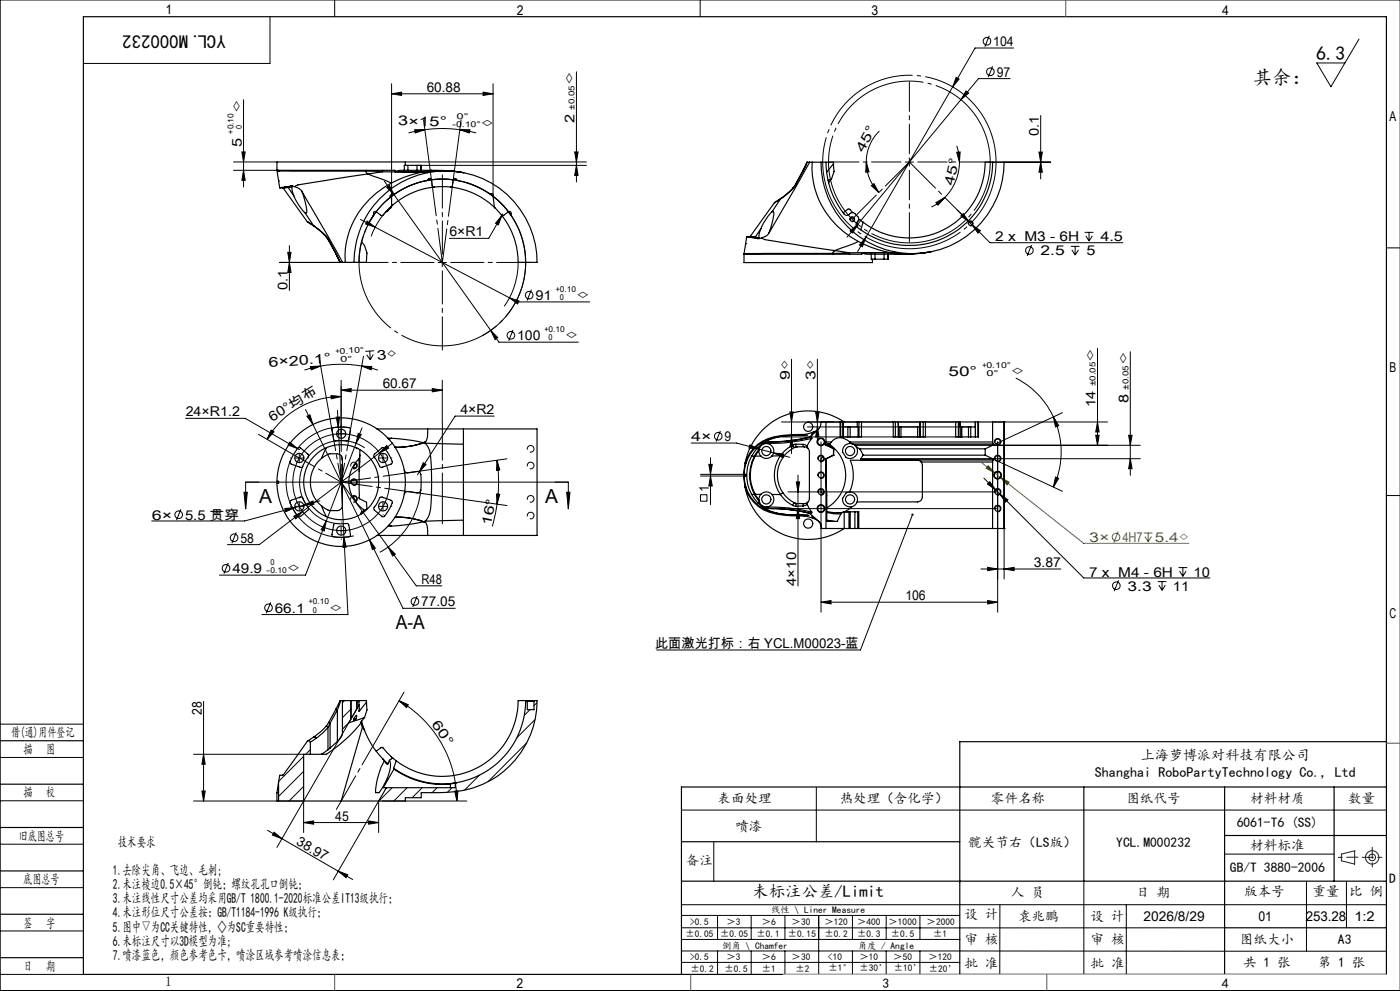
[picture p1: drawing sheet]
<svg xmlns="http://www.w3.org/2000/svg" width="420mm" height="297mm" viewBox="0 0 420 297" stroke-linecap="round" stroke-linejoin="round" font-family="sans-serif">
<g fill="none" stroke="#000" stroke-width=".3">
<path d="M100.4 0v5M210 0v5M420 0h-419.9v297h419.9M81 5v14h-56M296.8 10.7l-1.3 3.3M297.8 19.9l-1.3 3.2M304.1 14.4h-11.6l-6.7 11.7M407.7 11.7l-8.4 14.3-4.3-7.1h8.5M73.1 29.9v26.2M117.5 28.1l3-.5v1zM117.5 25.1v34.2M117.5 28.1h30.4"/>
<path d="M124.4 38.9h3.1l-2.9 1zM127.1 35.9l2.4 18.6M127.5 38.9l4.7-.4 5.7 .4M127.5 38.9l-4.9 .9M137.9 38.9h3.1l-.2 1zM137.9 38.9l4.9 .9M138.3 35.9l-2.4 18.8M144.9 27.6l3 .5-3 .5zM147.9 25.1v33.7M172.9 21.5v33M263.8 39.3a12.9 12.9 0 0 0-3.9 9.3M285.8 26.1l-28.5 49.3"/>
<path d="M286.8 23.2l.9 .5-1.9 2.4zM288.3 29.9l-31 37.3M289.8 27.3l.8 .6-2.3 2zM303.1 23.6h-9.6l-5.2 6.3M312.2 34.6v19M70.1 48.5h13M70.1 51h13M72.6 45.5h1l-.5 3zM73.1 51l.5 3h-1zM115.3 54.3l31.9 44.7M116 56.2l.8-.6 1.4 2.7zM121.6 48.5h54.3"/>
<path d="M125.1 49.6h50.8M172.4 45.5h1l-.5 3zM172.9 49.6l.5 3h-1zM259.9 48.6l.8 2.9-1 .1zM259.9 48.6a13 13 0 0 0 3.8 9.1M261.4 55.7l.8-.7 1.5 2.7zM271.5 48.6h2.5M272.8 47.3v2.5M283.4 59.2l-1.6 1.4-2.4 1.5M287 45.6l1-.1-.2 3.1zM287 43.7l.6 2.1 .2 2.8M287.8 48.6a15.3 15.3 0 0 1-4.4 10.6"/>
<path d="M296.8 48.6h18.4M311.7 45.6h1l-.5 3zM312.2 48.6l.5 3h-1zM83.8 78.7h22.6M83.8 78.6h18.2M86.3 75.6h1l-.5 3zM86.8 78.7l.5 3h-1zM86.8 73.6v13.5M108.1 65.8l44.7 23.4M110.1 66.2l2.4 1.9-2.8-1zM115.9 60.2a25 25 0 0 1 37.6 4.6M117.8 61.5a22 22 0 0 0-6.5 9.3"/>
<path d="M131.4 78.7h2.5M132.7 77.4v2.5M150.6 64.6l-1.1 2.8-.8-.5zM150.6 64.6l-4 6.8h-11.8M150.8 64.1l-.2 .5M155.4 78.6a22.7 22.7 0 0 1-4.1 13.2M157.7 78.6a25.1 25.1 0 0 1-13 22M254.9 65.9a.75 .75 0 0 1 .7-.9 .75 .75 0 0 1 .8 .8 .75 .75 0 0 1-1 .6M255 69.2l2.3-2-1.5 2.6zM257.3 67.2l-3.2 3.9M259.8 71.1l-1.1 2.8-.9-.5zM280.8 60.7l2.6-1.5-2 2.3z"/>
<path d="M287.2 63l9.8 9.7h39.9M288.3 64.7l.7-.7 1.7 2.5zM290.4 67.1a.75 .75 0 0 1 .7-.9 .75 .75 0 0 1 .8 .8 .75 .75 0 0 1-.9 .7M291.6 67.4l2.5 1.7-.7 .8zM309.5 73.4l-1.3 3.3M321.2 73.8h2.6M321.6 74.9l.9 1.5M322.5 73.8v2.6M323.5 74.9l-1 1.5M325.4 69.6h2.6M325.8 70.7l.9 1.5M326.7 69.6v2.6"/>
<path d="M327.7 70.7l-1 1.5M415.9 74.3h4.1M147.2 99l2.1 2.2-.8 .6zM147.2 99l2.5 3.5h23.8M152.8 89.2l2.9 1-.4 .9zM152.8 89.2l2.4 1.3h21.7M153.9 98.9l-1.3 3.2M159.4 86.8l-1.3 3.3M93.1 109.9l3.1-.2-2.8 1.1zM95.7 106.7l4 22.7M96.2 109.7l5.3-.5 3.5 .1 3.5 .4M96.2 109.7l-4.9 1.2"/>
<path d="M99.3 118.5l3 .3-2.9 .7zM102.3 113.9v17.4M102.3 116.9h30.4M102.3 116.9l3-.5v1zM102.3 118.8a25.5 25.5 0 0 0-22.2 12.9M108.5 109.7l3 .2-.2 .9zM108.5 109.7l4.8 1.2M109 106.7l-4 22.7M110 106.3l1.1 1.5M110.9 105.2l.2 2.6M112 106.2l-.9 1.6M112.2 105.1l-2.6 .2"/>
<path d="M129.7 116.4l3 .5-3 .5zM132.7 113.9v12.6M237.5 107.7v28.3M245.2 107.7v25.3M304.7 113.3a24.7 24.7 0 0 1 11.3 11.7M329.2 104.4v29.1M339.1 105.4v37M55.7 125.4h17.9l15.7 9M77.5 130.2l12.3 7.1M81.4 128.9l.8 .5-2.1 2.3zM86.9 132.5l2.4 1.9-2.9-1zM87 138.3a16.5 16.5 0 0 0 19.2 22.3"/>
<path d="M88.5 137.3h2.6M89.3 134.4l.5 .3M89.8 136v2.5M90.8 139.7a12.4 12.4 0 0 0 9.9 17.2M91.7 122.7l2.2 4.5M92.1 124.7l.9-.4 .9 2.9zM93.9 127.2l27 55.1h15.7M100.9 125h.9l-.3 3zM101.1 130h2.5M101.2 123l3.2 61.2h-25.8M104.5 128.1a16.4 16.4 0 0 0-15.2 6.3M105.2 139.8a.99 .99 0 0 1 .9-1.3 .99 .99 0 0 1 1.1 1.1 .99 .99 0 0 1-1.3 .9"/>
<path d="M106.8 132.9l-8.9 23.3M107.5 129.9l.9 .3-1.6 2.7zM108.6 128.2l-1.8 4.7M109.4 134.2a12.4 12.4 0 0 0-16.9 2.7M113.7 137.3h2.5M114.9 136v2.5M116 133.5l.6 .8-2.7 1.4zM117.9 132.7l-27.1 20.6M127 138.7l.8 .5-2 2.3zM148.3 124.7h-11.8l-10.7 16.8M149.1 137.9l.8 3-1 .1zM149.1 137.9l.5 6.1-.5 7.1"/>
<path d="M152.1 137.5l-28.3 4M158.2 139.8a1 1 0 0 1 .9-1.3 1 1 0 0 1 1.1 1.1 1 1 0 0 1-1.3 .9M158.2 134.8a1 1 0 0 1 .9-1.3 1 1 0 0 1 1.1 1.1 1 1 0 0 1-1.3 .9M207.4 132.8h13.6l6.7 1.8M212.7 139.2h1l-.6 3zM213.1 137.2v14M216.1 129.1l-1.3 3.3M225 133.3l2.7 1.3-3-.3zM227.7 134.6l9.2 2.5M232.1 135.7l3 .4-.3 .9zM234.5 130.9h54M237 123.5h.9l-.4 3z"/>
<path d="M237.5 130.9l.4 3h-.9zM242.2 127.9h49M244.7 123.5h1l-.5 3zM245.2 127.9l.5 3h-1zM245.3 137.7a1.01 1.01 0 0 1 .9-1.3 1.01 1.01 0 0 1 1.1 1.1 1.01 1.01 0 0 1-1.3 .9M246.3 132.4v51.1M288 126.5h-53.5M297.8 126.5h34.4M298.3 132.7a1 1 0 0 1 .9-1.3 1 1 0 0 1 1.1 1.1 1 1 0 0 1-1.3 .9M298.3 137.7a1.01 1.01 0 0 1 .9-1.3 1.01 1.01 0 0 1 1.1 1.1 1.01 1.01 0 0 1-1.3 .9M299.3 132.4v51.1M316 125l1.6 2.6-.9 .3z"/>
<path d="M316 125a24.9 24.9 0 0 1 0 21M318.7 123.7l-20.9 9.8h44.3M328.7 130.5h1l-.5 3zM329.2 126.5l.5 3h-1zM338.6 130.5h1l-.5 3zM339.1 137.5l.5 3h-1zM342.1 137.5h-44.3l20.9 9.7M54.3 152.6l-1.3 3.3M70.9 159.6l-1.3 3.2M73.2 147.5h1l-.5 5zM73.7 152.5v-8h96.8v8M85.4 152.4l3.1-.3-2.8 1.3z"/>
<path d="M88.1 154.7l2.7-1.4-2.1 2.2zM88.5 151.8h2.6M89.8 150.5v2.5M90.8 153.3l-13 9.9h-9.6M91.1 151.4l2.8-1.3 .3 1zM91.1 151.4l-17.7 4.7h-27.9M96 150.1l-4.9 1.3M97.9 156.2l-.6 2.9-1-.3zM97.9 156.2l-6.2 16.2h-25.9M101.1 159h2.5M102.3 157.8v2.5M102.3 144.5l22.6 31.1h7.7"/>
<path d="M105.2 149.8a1 1 0 0 1 .9-1.3 1 1 0 0 1 1.1 1.1 1 1 0 0 1-1.3 .9M105.2 144.8a1 1 0 0 1 .9-1.3 1 1 0 0 1 1.1 1.1 1 1 0 0 1-1.3 .9M113.7 151.8h2.5M114.9 150.5v2.5M124.7 147.6l27.4 3.9M125.8 141.5l-.6 .8M126.3 146.8a24 24 0 0 1-12.4 18.7M148.9 148.1l1 .1-.8 2.9zM149.1 151.1l-1.4 6.7M158.2 154.8a1 1 0 0 1 .9-1.3 1 1 0 0 1 1.1 1.1 1 1 0 0 1-1.3 .9M158.2 149.8a1.01 1.01 0 0 1 .9-1.3 1.01 1.01 0 0 1 1.1 1.1 1.01 1.01 0 0 1-1.3 .9M170 147.5h1l-.5 5z"/>
<path d="M210.1 148.3h2v1.9h-2zM210.1 142.7h13.1M210.1 142.2h13.1M213.1 142.7l.6 3h-1zM236.4 152.4h62.9M236.4 147.4h62.9M238.9 144.4h1l-.5 3zM239.4 152.4l.5 3h-1zM239.4 142.4v33.2M245.3 142.7a1.01 1.01 0 0 1 .9-1.3 1.01 1.01 0 0 1 1.1 1.1 1.01 1.01 0 0 1-1.3 .9M245.3 147.7a1 1 0 0 1 .9-1.3 1 1 0 0 1 1.1 1.1 1 1 0 0 1-1.3 .9M273.8 154.2l-15.7 40.6h-61.1"/>
<path d="M295.2 143.3l29.9 29.9h37.9M296.9 144.4l1.8 2.4-2.5-1.7zM298.3 147.7a1 1 0 0 1 .9-1.3 1 1 0 0 1 1.1 1.1 1 1 0 0 1-1.3 .9M298.3 152.7a1 1 0 0 1 .9-1.3 1 1 0 0 1 1.1 1.1 1 1 0 0 1-1.3 .9M299.9 148l2.5 1.8-.7 .7zM301.2 158.4v15.1M316.7 143l.9 .4-1.6 2.6zM415.9 148.5h4.1M68.5 168.7l-1.3 3.2M103.2 161l.7 3h-1zM110.8 161.8l1.8 2.5-.9 .4zM116.5 163.9l2.1 2.2-.8 .5z"/>
<path d="M125.1 178.6l-1.3 3.3M294.3 170.5h23.9M296.3 180l3 .5-3 .5zM296.3 170l3 .5-3 .5zM301.2 170.5l3-.5v1zM335.6 173.9l-1.3 3.3M347.3 174.3h2.6M347.7 175.4l.9 1.5M348.6 174.3v2.6M349.6 175.4l-1 1.5M353.6 170.1h2.6M353.9 171.2l1 1.5"/>
<path d="M354.9 170.1v2.6M355.8 171.2l-.9 1.5M81.2 180.5l-1.3 3.3M246.3 180.5l3-.5v1zM246.3 180.5h53M0 217h25M61.1 210.2v29.9M105.2 210v5h.2M107 212.5l-23.9 41.5M107.2 210v2.2M119.7 210l2.8 1.2-.5 .9zM119.7 210a34.8 34.8 0 0 1 17.4 30.1"/>
<path d="M121.2 207.4l-6.8 11.8M0 227h25M0 240h25M58.1 226.1h33M60.6 237.1h1l-.5 3zM61.1 226.1l.5 3h-1zM136.4 237.1l1-.1-.3 3.1zM244.9 236v16.3M0 253h25M58.1 240.1h33v9.4M80.3 248.8l25.5 14.8M82.2 249.4l2.4 2-2.9-1.1z"/>
<path d="M91.1 246.5l3-.5v1zM91.1 246.5h22.5M110.6 246l3 .5-3 .5zM113.6 249.5v-9.4l-13.6 23.6M114.6 240.1h25.5M204.4 242.8h211.5M214.1 252.4v11.8M367.4 256h32.8M0 266h25M0 279h25M101.5 261.1l2.8 1-.5 .9zM204.4 271.1h211.5"/>
<path d="M204.4 278.1h163M204.4 274.4h83.5M215.3 274.4v7.1M225.4 274.4v7.1M235.5 274.4v7.1M245.6 274.4v17.6M255.7 274.4v7.1M265.9 274.4v7.1M276 274.4v7.1M300 271.1l-.1 21M325.2 264.1v27.9M337.9 271.1v20.9"/>
<path d="M391.9 264.1v21M403.9 264.1v14M0 292h25M204.4 285l211.5 .1M204.4 288.4h83.5M204.5 281.5h83.5M215.3 285v7M225.4 285v7M235.5 285v7M255.7 285v7M265.9 285v7M276 285v7"/>
<path d="M287.9 292h128"/>
<circle cx="296.1" cy="12.4" r="1.15"/>
<circle cx="297.1" cy="21.5" r="1.13"/>
<circle cx="308.8" cy="75.1" r="1.14"/>
<circle cx="158.7" cy="88.4" r="1.14"/>
<circle cx="153.3" cy="100.5" r="1.15"/>
<circle cx="215.5" cy="130.7" r="1.13"/>
<circle cx="53.6" cy="154.3" r="1.15"/>
<circle cx="102.3" cy="144.5" r="14.5"/>
<circle cx="67.8" cy="170.3" r="1.13"/>
<circle cx="70.2" cy="161.2" r="1.14"/>
<circle cx="334.9" cy="175.5" r="1.14"/>
<circle cx="80.6" cy="182.2" r="1.15"/>
<circle cx="124.5" cy="180.3" r="1.14"/>
</g>
<g fill="none" stroke="#808000" stroke-width=".3">
<path d="M294.6 138.7l3.9 3.1M296.5 139.6l2 2.2-2.7-1.5zM298.5 141.8l1.6 1.2M300.1 143l2.7 1.5-.7 .8zM300.1 143l25 19.8h31.6M335.5 159.3l-1.3 3.3M343.1 159.7h2.7M344.5 159.7v2.6M343.5 160.8l1 1.5M345.4 160.8l-.9 1.5"/>
<circle cx="334.8" cy="161" r="1.14"/>
</g>
<path d="M156.6 71.3a25 25 0 0 0-41.9-10 25 25 0 0 0 11.5 41.5 25 25 0 0 0 30.8-30.1l-.4-1.4" fill="none" stroke="#000" stroke-width=".3" stroke-dasharray="30.5 1.3 1.3 1.3" stroke-dashoffset="5.3" stroke-linecap="butt"/>
<path d="M296 41.5a24.3 24.3 0 0 0-40.6-9.8 24.3 24.3 0 0 0 11.1 40.3 24.3 24.3 0 0 0 29.9-29.2l-.4-1.3" fill="none" stroke="#000" stroke-width=".3" stroke-dasharray="30.5 1.3 1.3 1.3" stroke-dashoffset="7.6" stroke-linecap="butt"/>
<path d="M297.7 40.9a26 26 0 0 0-43.6-10.4 26 26 0 0 0 11.9 43.2 26 26 0 0 0 32.1-31.4l-.4-1.4" fill="none" stroke="#000" stroke-width=".3" stroke-dasharray="30.5 1.3 1.3 1.3" stroke-dashoffset="2.1" stroke-linecap="butt"/>
<g fill="none" stroke="#191924" stroke-width=".3">
<path d="M402.4 256l4-1v4l-4-1z"/>
<circle cx="411.7" cy="257" r="1"/>
<circle cx="411.7" cy="257" r="2"/>
</g>
<path d="M130.2 78.7h-23.7M132.7 76.2v-23.8M135.2 78.7h23.8M132.7 81.2v23.7" fill="none" stroke="#000" stroke-width=".3" stroke-dasharray="30.5 1.3 1.3 1.3" stroke-dashoffset="20.5"/>
<path d="M100.9 242.6l13.5-23.5" fill="none" stroke="#000" stroke-width=".3" stroke-dasharray="30.5 1.3 1.3 1.3" stroke-dashoffset="18.9"/>
<path d="M132.7 157v-30.5" fill="none" stroke="#000" stroke-width=".3" stroke-dasharray="30.5 1.3 1.3 1.3" stroke-dashoffset="15.2"/>
<path d="M102.4 144.5l-2.7-15.1M102.4 144.5l2.6-15.1" fill="none" stroke="#000" stroke-width=".3" stroke-dasharray="30.5 1.3 1.3 1.3" stroke-dashoffset="24.7"/>
<path d="M89.8 137.2l12.6 7.3M102.4 130v14.5" fill="none" stroke="#000" stroke-width=".3" stroke-dasharray="30.5 1.3 1.3 1.3" stroke-dashoffset="25.1"/>
<path d="M270.3 48.5h-21.5M272.8 46v-21.5M272.8 51v21.5M275.3 48.5h21.5M102.4 144.5l21.4-3" fill="none" stroke="#000" stroke-width=".3" stroke-dasharray="30.5 1.3 1.3 1.3" stroke-dashoffset="21.6"/>
<path d="M102.4 144.5l22.3 3.1" fill="none" stroke="#000" stroke-width=".3" stroke-dasharray="30.5 1.3 1.3 1.3" stroke-dashoffset="21.1"/>
<path d="M132.7 78.7l-3.2-24.3" fill="none" stroke="#000" stroke-width=".3" stroke-dasharray="30.5 1.3 1.3 1.3" stroke-dashoffset="20.2"/>
<path d="M132.7 78.7l3.2-24M255.7 65.7l17.1-17.2" fill="none" stroke="#000" stroke-width=".3" stroke-dasharray="30.5 1.3 1.3 1.3" stroke-dashoffset="20.3"/>
<path d="M272.8 48.5l18.4 18.4" fill="none" stroke="#000" stroke-width=".3" stroke-dasharray="30.5 1.3 1.3 1.3" stroke-dashoffset="19.4"/>
<g fill="none" stroke="#000" stroke-width=".35">
<path d="M25 5h390.9v287h-390.9zM0 222h25M0 235h25M325.2 235.9v28.2M367.4 235.9v56.1M400.2 235.9v28.3M415.9 235.9h-211.5v56.1M415.9 222.3h-128v69.7M0 248h25M204.4 252.3h83.5M367.4 250.4h48.5M0 261h25"/>
<path d="M0 274h25M204.4 264.1h211.5M367.4 278.1h48.5M0 287h25"/>
</g>
<path d="M407.4 256.9l-5.9 .1M408.7 256.9h6M411.7 253.9v6" fill="none" stroke="#191924" stroke-width=".3" stroke-dasharray="6.3 1.3 1.3 1.3" stroke-dashoffset="3"/>
<path d="M235 292h180.9" fill="none" stroke="#c0c0c0" stroke-width=".3"/>
<path d="M319.7 0v5M415.9 222.7h4.1M100.4 292v5M207.2 292v5M314 292v5" fill="none" stroke="#00f" stroke-width=".3"/>
<path d="M406.4 255h.1" fill="none" stroke="#0ff" stroke-width=".3"/>
<g fill="none" stroke="#000" stroke-width=".3" stroke-dasharray="30.5 1.3 1.3 1.3">
<path d="M87.3 137.2h-.1M89.8 134.7v-.1M89.8 139.7v.2M92.3 137.2h.1M99.9 130h-.2M102.4 127.5v-.1M102.4 132.5v.1M104.9 130h.1M112.4 137.2h-.1M114.9 134.7v-.1M114.9 139.7v.2M117.4 137.2h.2"/>
<path d="M87.3 151.7h-.1M89.8 149.2v-.1M89.8 154.2v.2M92.3 151.7h.1M99.9 159h-.2M102.4 156.5v-.1M104.9 159h.1M112.4 151.7h-.1M114.9 149.2v-.1M114.9 154.2v.2M117.4 151.7h.2M102.4 161.5v.1"/>
</g>
<g fill="#000">
<path d="M137.9 38.9h3.1l-.2 1zM124.4 38.9h3.1l-2.9 1z"/>
<path d="M259.9 48.6l.8 2.9-1 .1zM261.4 55.7l.8-.7 1.5 2.7z"/>
<path d="M280.8 60.7l2.6-1.5-2 2.3zM287 45.6l1-.1-.2 3.1z"/>
<path d="M311.7 45.6h1l-.5 3zM312.2 48.6l.5 3h-1zM72.6 45.5h1l-.5 3zM73.1 51l.5 3h-1zM172.4 45.5h1l-.5 3zM172.9 49.6l.5 3h-1zM86.3 75.6h1l-.5 3zM86.8 78.7l.5 3h-1zM61.1 226.1l.5 3h-1zM60.6 237.1h1l-.5 3z"/>
<path d="M99.3 118.5l3 .3-2.9 .7zM81.4 128.9l.8 .5-2.1 2.3z"/>
<path d="M108.5 109.7l3 .2-.2 .9zM93.1 109.9l3.1-.2-2.8 1.1z"/>
<path d="M92.1 124.7l1.8 2.5-.9-2.9zM110.8 161.8l.9 2.9 .9-.4zM100.9 125l.6 3 .3-3zM103.2 161l-.3 3h1zM107.5 129.9l-.7 3 1.6-2.7zM97.9 156.2l-1.6 2.6 1 .3zM91.1 151.4l3.1-.3-.3-1zM85.4 152.4l.3 1 2.8-1.3zM86.9 132.5l-.5 .9 2.9 1zM127 138.7l-1.2 2.8 2-2.3zM116.5 163.9l1.3 2.7 .8-.5zM289 64l-.7 .7 2.4 1.8zM291.6 67.4l1.8 2.5 .7-.8zM110.1 66.2l-.4 .9 2.8 1zM152.8 89.2l2.5 1.9 .4-.9zM116 56.2l2.2 2.1-1.4-2.7zM147.2 99l1.3 2.8 .8-.6zM150.6 64.6l-1.9 2.3 .8 .5zM117.5 28.1l3-.5v1zM144.9 27.6l3 .5-3 .5zM296.9 144.4l-.7 .7 2.5 1.7zM299.9 148l1.8 2.5 .7-.7zM316.7 143l.9 .4-1.6 2.6zM316 125l1.6 2.6-.9 .3zM232.1 135.7l2.7 1.3 .3-.9zM225 133.3l-.3 1 3 .3zM91.1 246.5l3-.5v1zM110.6 246l3 .5-3 .5z"/>
<path d="M116 133.5l-2.1 2.2 2.7-1.4zM88.1 154.7l.6 .8 2.1-2.2zM102.3 116.9l3-.5v1zM129.7 116.4l3 .5-3 .5zM255 69.2l.8 .6 1.5-2.6zM289.8 27.3l-1.5 2.6 2.3-2zM259.8 71.1l-2 2.3 .9 .5zM286.8 23.2l-1 2.9 1.9-2.4z"/>
<path d="M338.6 130.5h1l-.5 3zM339.1 137.5l.5 3h-1zM329.2 126.5l.5 3h-1zM328.7 130.5h1l-.5 3zM244.7 123.5h1l-.5 3zM245.2 127.9l.5 3h-1z"/>
<path d="M148.9 148.1l1 .1-.8 2.9zM149.1 137.9l.8 3-1 .1z"/>
<path d="M170 147.5h1l-.5 5zM73.2 147.5h1l-.5 5z"/>
<path d="M239.4 152.4l.5 3h-1zM238.9 144.4h1l-.5 3zM237.5 130.9l.4 3h-.9zM237 123.5h.9l-.4 3zM213.1 142.7l.6 3h-1zM212.7 139.2h1l-.6 3z"/>
<path d="M296.3 170l3 .5-3 .5zM301.2 170.5l3-.5v1z"/>
<path d="M246.3 180.5l3-.5v1zM296.3 180l3 .5-3 .5z"/>
<path d="M136.4 237.1l1-.1-.3 3.1zM119.7 210l2.8 1.2-.5 .9z"/>
<path d="M101.5 261.1l2.8 1-.5 .9zM82.2 249.4l2.4 2-2.9-1.1z"/>
</g>
<path d="M296.5 139.6l-.7 .7 2.7 1.5zM300.1 143l2 2.3 .7-.8z" fill="#808000"/>
<g fill="#000">
<path d="M273.5 153.9h.4l-.1 .3 .1-.3a.34 .34 0 0 1 .1 .5 .34 .34 0 0 1-.5 .1 .34 .34 0 0 1 0-.6z"/>
<path d="M138.9 51.7a.17 .17 0 0 1 .3 0 .17 .17 0 0 1-.3 0zM83.4 54.2a.17 .17 0 0 1 .3 0 .17 .17 0 0 1-.3 0z"/>
<path d="M278.9 75.5a.2 .2 0 0 1 .4 0 .2 .2 0 0 1-.4 0zM223.5 73a.2 .2 0 0 1 .4 0 .2 .2 0 0 1-.4 0z"/>
</g>
<g fill="none" stroke="#000" stroke-width=".35">
<path d="M83.1 51h.3M83.1 51.1l.6 .2M83.1 51.1l.8 5.2M83.4 51h35l.1 .5M83.4 51l.3 .3M83.7 51.3h26M83.9 56.3h.9M84.9 56.3l7.3 10.2M85.4 56.1l-1.5 .2M85.4 56.1h.8M86.2 56.1h.1M86.2 56.1l.2 .1"/>
<path d="M86.2 56.1l-1.4 .2M86.3 56.1l.2 .1M86.4 56.2l-1.7 .1M86.5 56.2l1.6 2.5M86.5 56.2h-.1M87.2 55.8l1.2 .1M87.2 55.8l-1.8 .3M87.2 55.8h.5M87.6 56l.5 2.7M87.6 56v-.2l-1.3 .3M87.6 56l-1.1 .2M88.1 58.7l1.8 3.1 1.6 1.9"/>
<path d="M88.4 55.9l1.3 .6 .8 .7 12.3 21.4M90.6 57.4l1.2 4.2a2.5 2.5 0 0 1 .1 2.2l-.4-.1M109.7 51v.3M109.7 51.3l.7 .8M109.7 51.3l5.1 .2M110.4 52.1l-21 3.3-1 .5M110.4 52.1l7 2.8M114.8 51.5l-4.4 .6M114.8 51.5h12.2M114.8 51v.5M117.1 59.2l-2.3 2-1.9 2.3M117.1 59.2l.4 .1v2.4l-2.6 2.7-.5 .2-1.5-1.1"/>
<path d="M117.4 54.9a25 25 0 0 0-13.8 23.7M118.4 58.2l-.6 .2a.54 .54 0 0 0-.7 .1 .54 .54 0 0 0 0 .7M118.4 58.2l-1.3 1M118.5 51.5h9M121.3 51l-1.8 .1-1 .4M121.3 51h1.1M121.6 49.6v-1.1h-38.5v2.6M122.4 51h2.7M122.4 49.6h-1.1v1.4M122.4 49.6v1.4M122.4 49.6h2.7M125.1 51h1.2"/>
<path d="M125.1 49.6h1.2M125.1 49.6v1.4M126.3 51h.1M126.3 49.6l.1 1.4h2.9M126.3 49.6v1.4M127 51.5l-5.7 1.6-3.9 1.8M127.5 51.4l1.7-.4 3.5 .1 6.3 .6M127.5 51.5h-.5M127.5 51.4v.1M127.5 51.4l.8 .3M127.5 51.4a41.7 41.7 0 0 1 11.5 .3M127.8 54.1a24.6 24.6 0 0 0-9.4 4.1"/>
<path d="M128.3 51.7a27.3 27.3 0 0 0-22.1 26.9M128.3 51.7a27 27 0 0 1 10.7 0M129.4 53.9l2.5-.2 4.1 .2M129.4 53.9a.63 .63 0 0 0-.6-.4 .63 .63 0 0 0-.6 .5l-.4 .1M129.4 53.9l.3 1.8 .5 .4M129.4 53.9l-1.6 .2M130.2 56.1h5M130.2 56.1a22.8 22.8 0 0 0-12.4 5.4l-.3-.3a2.46 2.46 0 0 1-1.3 2.1l-.5 .2M135.2 56.1a22.7 22.7 0 0 1 13.2 6.2M136 53.9a.63 .63 0 0 1 .6-.4 .63 .63 0 0 1 .6 .5l.3 .1M136 53.9l-.3 1.8-.5 .4M136 53.9l1.5 .2"/>
<path d="M137.5 54.1a25.8 25.8 0 0 1 9.1 3.8M139 51.7a27.4 27.4 0 0 1 22.1 26.9h-3.4M146.6 57.9l.6 .2a.57 .57 0 0 1 .6 .1 .57 .57 0 0 1 .1 .6M146.6 57.9l1.3 .9M147.9 58.8l3.1 2.8 1.5 1.9M147.9 58.8l.5 3.5M234.1 59.7l-2.5 3.8M234.1 59.7l-1.8 1.1M234.2 59.5l-1.9 1.3-7.3 10.1M234.2 59.5l-.1 .2M234.2 59.5h.1M237.9 56.3l-3.7 3.2"/>
<path d="M237.9 56.5l-3.8 3.2M237.9 56.3v.2M238.7 55.1l-.8 1.2M238.7 55.1l.1 .1M238.8 55.2l-.9 1.3M240.9 51.1l-2.2 4M240.9 51.1v.1M240.9 51.2l-2.1 4M242.1 48.6l-1.2 2.5M242.9 48.6l-12.3 21.4-.8 .7-1.3 .6M242.9 48.6h-.8l-1.2 2.6M242.9 48.6h.8"/>
<path d="M243.7 48.6a24.9 24.9 0 0 0 13.8 23.8M243.7 48.6h2.6M246.3 48.6a27.3 27.3 0 0 0 22.1 26.9M246.3 48.6h3.7v.5M247.8 48.6a23.9 23.9 0 0 0 5.8 15.8 1.34 1.34 0 0 0 1.6-.6 2.22 2.22 0 0 1 2.3 1.4 1.62 1.62 0 0 1-.6 1.8v.6a18.4 18.4 0 0 0 8.5 4.9 25 25 0 0 0 32.4-23.9M249.4 53.7l-1 .3M249.4 53.7l-.8 1.1M250 49.1l.2 2.3-.8 2.3M250 49.1l-2 2.5M91.5 63.7l2.5 3.9M92.3 66.6l1.8 1.2M92.3 66.6l1.7 1"/>
<path d="M92.3 66.6h.1M94 67.6l3.8 3.2M94 67.6l.2 .2M94.2 67.8l2.3 1.8 1.3 1.3M97.8 70.8l.8 1.3M97.8 70.8l.9 1.3M98.6 72.1l2.2 4M98.7 72.1l2.1 4M98.7 72.1h-.1M100.8 76.1l1.2 2.5M100.8 76.1l1.3 2.5h.7M100.8 76.1h.1"/>
<path d="M102.8 78.6h.8M103.6 78.6h2.6M108.5 72.5a4.5 4.5 0 0 1 1.5 4.4l-.1 1.7h-3.7M111.9 64.8a24.8 24.8 0 0 0-4.2 13.8M112.2 64.4l-1.1 1.7M112.9 63.5a.77 .77 0 0 0-.8 .2 .77 .77 0 0 0-.1 .9l-.1 .2M112.9 63.5l-1 1.3M148.4 62.3l2 2.1M150.4 64.4a22.5 22.5 0 0 1 5 14.2h2.3M152.5 63.5a.77 .77 0 0 1 .8 .2 .77 .77 0 0 1 .1 .9l.1 .2M152.5 63.5l-1.4 1.1-.7-.2M152.5 63.5l1 1.3"/>
<path d="M153.5 64.8a24.8 24.8 0 0 1 4.2 13.8M223.2 76.2v2.5h38.5v-1M223.2 76.2h.3M223.8 76l-.3 .2M223.8 76l-.6 .2M224 70.9l-.8 5.3M224 70.9l1.5 .3M224 70.9l2.3 .3M224.9 70.9l1.6 .2M225.5 71.2l1.8 .3M225.5 71.2h.9M226.4 71.2l1.3 .2-.1-.2"/>
<path d="M226.5 71.1l-.2 .1M226.5 71.1h.1M226.6 71.1l1 .1M226.6 71.1l-.2 .1M227.3 71.5h.5M228.2 68.6l-.6 2.6M228.2 68.6l-1.6 2.5M228.5 71.3l1 .5 21 3.3M228.5 71.3l-1.2 .2M231.6 63.5l.5-.1a13.2 13.2 0 0 1-1.4 6.4M231.6 63.5a14.1 14.1 0 0 0-3.4 5.1M232.5 60.6l-.1 .1"/>
<path d="M249.8 75.9l-26 .1M249.8 75.9l.1 .3M250.5 75.1l4.3 .7M250.5 75.1l-.7 .8M254.8 75.8l.1 .4M254.8 75.8l-5 .1M255.8 63.7l-.8-1-.5-.1-1.6 1.2M257 66.7l.2 1.5M257.5 72.4l3.9 1.8 5.7 1.5M257.5 72.4l-7 2.7M257.5 66.1l.4-.3 1 .8M257.6 66h.1"/>
<path d="M258.7 75.8l-.1 .4h-35.1M258.7 75.8l.8 .3 1.9 .1M258.9 66.6a22.8 22.8 0 0 0 23.9 2.4 22.8 22.8 0 0 0 12.8-20.4h5.6a27.4 27.4 0 0 1-22.1 26.9M258.9 66.6l-.7 2.3M261.4 76.2h1.1M261.4 76.2v1.5h1.1M262.5 76.2h2.7M262.5 76.2v1.5M262.5 77.7h2.7M265.2 76.2h1.1M265.2 77.7h1.1M265.2 76.2v1.5"/>
<path d="M266.3 76.2h.2M266.3 76.2v1.5M266.5 76.2l-.2 1.5M266.5 76.2h3M267.1 75.7h.5M267.1 75.7l-12.3 .1M267.6 75.7v.1M267.6 75.7l-8.9 .1M267.6 75.8l1.9 .4M268.4 75.5a27.1 27.1 0 0 0 10.7 0M268.4 75.5l-.8 .3M269.5 76.2h.1"/>
<path d="M279.1 75.5a47.9 47.9 0 0 1-9.5 .7M279.1 75.5a41.7 41.7 0 0 1-11.5 .3M88.8 130.9a19.3 19.3 0 0 1 30.2 4 19.3 19.3 0 0 1-11.5 28.2 19.3 19.3 0 0 1-24.4-18.3h.5v-.6h-.5a19.2 19.2 0 0 1 5.7-13.3zM89.4 134.3l.7-.1 2.4 2.1a1.14 1.14 0 0 1-.5 1.3l-.8 1.4a1.04 1.04 0 0 1-1 1.1l-2.8-1-.4-.6 .8-1.8zM96.4 137.4l1-.7a4.5 4.5 0 0 1 5-.1l.3 .9v14a1.56 1.56 0 0 1-1.5 1.5 4.9 4.9 0 0 1-4.8-1.4M96.4 137.4a9.3 9.3 0 0 0 0 14.2M97.9 134.2l-1.5 3.2M99.7 128.4a9.3 9.3 0 0 1 5.3 0l.1 .4-.6 3.2-.4 .1h-2.6a1.04 1.04 0 0 1-1.4-.3l-.5-3.1zM106.2 139.5l.6-.5a.81 .81 0 0 1 .1 .9 .81 .81 0 0 1-.8 .4zM106.8 134.2l.6 .2M107.7 137.5a9.8 9.8 0 0 0 1.7 15.5M107.7 137.5l.1 3.7"/>
<path d="M108 136.4l-.3 1.1M108 136.4l-.2 4.8M108 134.8v1.6M112.4 136.1l2.2-1.9 .4-.1a9 9 0 0 1 2.7 4.7l-.4 .3-2.9 1a1.07 1.07 0 0 1-.9-1.1l-.5-1.1a1.7 1.7 0 0 1-.9-1.5zM113.1 128.5h15.2M116.3 131.3h1.1M117.4 131.3l6.1 .7 3.5 .7M117.4 131.3l-.7 .4M127 132.7a21.2 21.2 0 0 1-8.6 1.3M127.5 132.5l-1.3 .5a26 26 0 0 1-7.7 1.1M127.5 132.5l-.5 .2M127.5 132.5v.3"/>
<path d="M127.5 132.8a6.9 6.9 0 0 1 1.8 5.3 75.5 75.5 0 0 1-.4 15.6l-.6 1.5-.8 1M127.5 132.8l11.5 .3M128.3 128.5a6.9 6.9 0 0 1-.8 4.3M128.3 128.5h10.7M139 128.5h22.1v32h-22.1M139 128.5v32M223.5 138.8l.3 .1M223.5 138.8l-.3 3.4M223.8 138.9l-.6 3.3M225.5 136.7a11.9 11.9 0 0 0 0 11.5M225.5 136.7h.8M226.3 136.7a12.1 12.1 0 0 0 0 11.5"/>
<path d="M226.3 136.7l.2 .1M226.4 136.6l.2 .1M226.4 136.6l-.1 .1M226.5 136.8a11.7 11.7 0 0 0 0 11.3M226.6 136.7l-.1 .1M226.6 136.7h1.6M227.3 134.2l-1.8 2.5M227.3 134.2h.6M227.6 135l-1 1.7M227.6 135l.2 1.1 .4 .6M227.7 134.7l-1.3 1.9M227.7 134.7l-.1 .3"/>
<path d="M227.9 134.2l-.2 .5M228.5 133.2l-1.2 1M230.1 132.9a2.25 2.25 0 0 1 1.9 1.4 2.25 2.25 0 0 1-.4 2.4M230.1 132.9a2.21 2.21 0 0 0-2.2 1.3M230.2 132.9h-.1M230.6 132.4l-2.1 .8M230.6 132.4h.1M230.7 132.4l-.5 .5M231.6 136.7l-.1 .1a2.3 2.3 0 0 1-3.3-.1M234.1 136.6l-2.5 .1M234.1 136.6l.8 .5M234.1 136.6a10.2 10.2 0 0 0 0 11.6"/>
<path d="M234.9 137.1a9.1 9.1 0 0 0 0 10.7M237.9 133.3l-1.5 1-2.3 2.3M237.9 133.3a.58 .58 0 0 0 .6 .8M238.5 134.1l-2.5 1.7-1.1 1.3M238.8 133.1l-.9 .2M238.8 133.1l2.1 .1M238.8 133.1a.5 .5 0 0 0 .3 .8M239.1 133.9l-.6 .2M239.1 133.9h2.2M240.2 130.5h-2.2a17.7 17.7 0 0 0-10.4 2.8 11 11 0 0 0-3.8 5.6M240.9 133.2l1.2 .5M240.9 133.2a.5 .5 0 0 0 .4 .7"/>
<path d="M241.3 133.9l1 .4M241.5 130.2a27.2 27.2 0 0 0-12.8 2.1 11.5 11.5 0 0 0-5.2 6.5M242.1 133.7l.2 .6M242.3 130.5h-4.2a15.3 15.3 0 0 0-9.6 2.7M242.3 134.3l.5 1v14.3l-.5 .9M242.9 131a49.4 49.4 0 0 1-12.3 1.4M242.9 131h.4M243.3 131l-6.6 1.1-6 .3M243.3 131l.3 .1-.1 .3M243.5 131.4l-7.1 1.2-6.2 .3M243.5 131.4l-1.4 2.3M243.7 130.3l-.8 .7"/>
<path d="M244.1 129.4l-4.2 1.1M244.2 129.4a.63 .63 0 0 0-.5 .9M245.5 128.7l-1.4 .7M246.9 136.9l-.6 .5-.1 .9M247.6 133.1l.2 .4M247.6 133.1h.9M247.6 137.9l.2 .6M247.6 137.9h.2M247.8 126.5h-1.5l-.1 .9a5 5 0 0 1-2.5 2.9M247.8 133.5h.8M247.8 132.5l-.2 .6M247.8 132.5h1.6"/>
<path d="M247.8 137.5l-.2 .4M247.8 137.5h.2M247.8 126.5h4.2M247.8 137.9l.1 .6M247.8 138.5h.1M247.8 133.5l2.2 1M247.8 126.5v6M247.8 138.5v19.9M247.9 138.5l.1 17.7h3.2l1.1-2.2M248 137.5l-.2 .4M248.5 133.1l.1 .4M248.5 133.1h.2"/>
<path d="M248.6 133.5l1.6 1M248.7 133.1h.2M248.7 133.1l.1 .1M248.8 133.2a11.2 11.2 0 0 1-.8 19M248.9 133.1l-.1 .1M249.4 132.5l-.5 .6M249.4 132.5a3.5 3.5 0 0 1 5.6 0M250 134.5h.2M250 136.4h.1M250 134.5v1.9M250 136.4l-2.2 1.1M250 136.4l-2 1.1"/>
<path d="M250.2 134.5l-.2 1.9M252 126.5v4.4h.9M252 126.5h.2M252.2 126.5h.7M252.2 126.5v4.4M252.9 126.5h4.3M252.9 130.9h1.5M252.9 126.5v4.4M252.9 127.9h1.5M253.3 126.5a19.3 19.3 0 0 0-29.8 12.3M254.4 130.9h.7M254.4 127.9h.7"/>
<path d="M254.4 127.9v3M255 132.5h42.8M255 132.5l.4 .5M255.1 130.9h2.3M255.1 127.9h2.3M255.1 127.9v3M255.4 133a2.24 2.24 0 0 0-2.6 2.5l1 1.6a2.25 2.25 0 0 0 2.8-.3 2.25 2.25 0 0 0 .3-2.9M255.4 133l.4 .1M255.8 133.1l.7 .4M255.8 133.1h42.2M256.5 133.5l.4 .4M256.5 133.5h41.3"/>
<path d="M256.9 133.9l1 .6M257.2 126.5h.5M257.2 126.5v1.4M257.4 130.9h.2M257.4 127.9l.2 3M257.4 127.9v3M257.7 126.5h.7M257.7 126.5v4.4M257.9 134.5h37.7M257.9 134.5l1 1.9M258.2 137.5h39.6M258.2 137.5l.1 .4"/>
<path d="M258.3 137.9h39.7M258.3 137.9h.1M258.3 137.9h16.9l1.2 .6M258.3 137.9h-3.2a11.2 11.2 0 0 1-.3 9.5M258.4 126.5v4.4h-.8M258.4 126.5h9.6M258.9 136.4h36.7M258.9 136.4l-.7 1.1M268 126.5v4.4h1.5M268 126.5h.6M268.6 126.5h.9M268.6 126.5v4.4"/>
<path d="M269.5 126.5h6.5M269.5 130.9h.3M269.5 126.5v4.4M269.5 127.9h.3M269.8 127.9h.5M269.8 130.9h.5M269.8 127.9v3M270.3 127.9h5M270.3 130.9h5M270.3 127.9v3M275.3 130.9h.5M275.3 127.9h.5"/>
<path d="M275.3 127.9v3M275.8 130.9h.2M275.8 127.9h.2M275.8 127.9v3M276 126.5h1M276 126.5v4.4M276.4 138.5l.3 .9v9.5a1.48 1.48 0 0 1-1.5 1.5h-18.1M276.4 138.5h21.4M277 126.5h.6M277 126.5v4.4M277.6 126.5v4.4h-1.6M277.6 126.5h9.1"/>
<path d="M286.7 126.5v4.4h1.3M286.7 126.5h.8M287.5 126.5h.5M287.5 126.5v4.4M288 126.5h4.6M288 130.9h.4M288 127.9h.4M288 126.5v4.4M288.4 130.9h.1M288.4 127.9h.1M288.4 127.9v3M288.5 130.9h2"/>
<path d="M288.5 127.9h2M288.5 127.9v3M290.5 130.9h.7M290.5 127.9h.7M290.5 127.9v3M291.2 130.9h1.4M291.2 127.9v3M291.2 127.9h1.4M292.6 126.5h.8M292.6 126.5v4.4M293.4 126.5h.1M293.4 126.5v4.4"/>
<path d="M293.5 126.5v4.4h-.9M293.5 126.5h4.3M295.6 136.4l2.2 1.1M295.6 134.5v1.9M297.8 137.5h.2v.4M297.8 133.5l-2.2 1M297.8 132.5l.2 .6M297.8 126.5h3.4M297.8 126.5v6M297.8 138.5v19.9M298 137.9l-.2 .6M298 133.1l-.2 .4"/>
<path d="M301.2 126.5v31.9M301.2 126.5h.1M87.1 150.2l3.2-1.3a1.1 1.1 0 0 1 .9 1.1l.6 1.1a1.62 1.62 0 0 1 .7 1.6l-2.3 2.1h-.7l-1.7-2.5-.8-1.7zM96.4 151.6l1.5 3.3M100.2 157.1l.4-.2h3.5l.4 .2 .6 3.1-.1 .5a9.3 9.3 0 0 1-5.3 0l-.1-.4zM106.1 148.7a.82 .82 0 0 1 .8 .4 .82 .82 0 0 1-.1 1l-.6-.6zM107.8 141.2l-.1 8.1 2.3 1.2 .1 1.9-.7 .6M108.7 153.8l-.3 .2M109.4 153l-1.1 .5 .1 .5M114 149.1l.5-.2 2.8 1 .4 .3a9 9 0 0 1-2.7 4.7l-.4-.1-2.4-2.1a1.01 1.01 0 0 1 .5-1.3zM116.7 157.3l.7 .4M117.4 157.7h-1"/>
<path d="M118.4 155.1l4.5 .2 4.1 1M118.5 154.9l2.5 .1a24.2 24.2 0 0 1 6.5 1.5M121.3 140.9a.97 .97 0 0 0 1.1 .8l2.7-.4a1.14 1.14 0 0 1 1.2 1.5v3.5a1.15 1.15 0 0 1-1.2 1.4l-2.7-.4a.97 .97 0 0 0-1.1 .8M127 156.3l.5 .2M127 156.3l-3.5 .8-6.1 .6M127.5 156.2v.3M127.5 156.2a6.4 6.4 0 0 1 .8 4.3M139 155.9l-11.5 .3M223.2 142.7l.6 3.2M223.2 142.2h.5v.5h-.5M223.2 142.2h.1M223.2 142.7l.3 3.3"/>
<path d="M223.2 142.7h.1M223.5 146a19.3 19.3 0 0 0 29.8 12.4M223.5 146a11.6 11.6 0 0 0 9.5 8.1l4.5 .5 4 .1M223.8 145.9a11.5 11.5 0 0 0 10.3 8.1l8.6 .4M223.8 145.9l-.3 .1M225.5 148.2l1.8 2.5M225.5 148.2h.8M226.3 148.2h.1M226.4 148.2l1.3 2M226.5 148.1l-.2 .1M226.5 148.1l.1 .1M226.6 148.2h1.6"/>
<path d="M226.6 148.2l1 1.6M226.6 148.2h-.2M227.3 150.7l1.2 1M227.3 150.7h.6M227.6 149.8l.1 .4M227.7 150.2l.2 .5M227.9 150.7a2.17 2.17 0 0 0 2.2 1.2M228.2 148.2a2.22 2.22 0 0 1 3.4 0M228.2 148.2l-.3 .5-.3 1.1M228.5 151.7a12.5 12.5 0 0 0 7.6 2.5l6.2 .2M228.5 151.7l2.1 .7M230.1 151.9h.1"/>
<path d="M230.2 151.9a52 52 0 0 1 13.3 1.6M230.2 151.9l.5 .5M230.6 152.4a49.4 49.4 0 0 1 12.3 1.4M230.6 152.4h.1M230.7 152.4h2.3a56 56 0 0 1 10.3 1.4M231.6 148.2a2.23 2.23 0 0 1 .4 2.3 2.23 2.23 0 0 1-1.9 1.4M231.6 148.2h2.5M234.1 148.2a9.3 9.3 0 0 0 3.8 3.3M234.9 147.8l-.8 .4M234.9 147.8a9.1 9.1 0 0 0 3.6 3M237.9 151.5l.9 .2M238.5 150.8a.58 .58 0 0 0-.6 .7"/>
<path d="M238.5 150.8l.6 .1M239.1 150.9a.52 .52 0 0 0-.3 .8M239.1 150.9h2.2M239.9 154.3l4.2 1.1M240.9 151.7h-2.1M241.3 150.9a.5 .5 0 0 0-.4 .8M242.1 151.2l-1.2 .5M242.1 151.2l1.4 2.3M242.3 150.5l-.2 .7M242.3 150.5l-1 .4M242.9 153.8l.8 .7M242.9 153.8h.4"/>
<path d="M243.5 153.5l-.2 .3M243.7 154.5l.6 .5a4.1 4.1 0 0 1 2 3.4h1.5M243.7 154.5a.61 .61 0 0 0 .5 .9M244.1 155.4l1.5 .8a1.97 1.97 0 0 1 .9 2.2M246.2 146.6l.1 .8 .6 .6M247.8 158.4h5.5M248 153.3l3.1 .4M248 153.6l2.2 .4h2.1M248 155.9l2.3 .3M252.8 153.6l-.5 .4M252.8 153.6h-1.7M253.3 153.4h1.4"/>
<path d="M253.3 158.4h1.4M253.3 153.4l-.5 .2M253.3 153.4v5M253.3 153.4h.1M254.7 158.4h.4M254.7 153.4v5M254.7 153.4h.4M254.8 147.4l-1 .4-1 1.5a2.24 2.24 0 0 0 2.7 2.6M254.8 147.4a2.27 2.27 0 0 1 2.3 3M255.1 153.4h1.4M255.1 158.4h1.4M255.1 153.4v5"/>
<path d="M255.5 151.9l-2.2 1.5M256.5 153.4h.8M256.5 158.4h.8M256.5 153.4v5M257.1 150.4l-.5 .9-1.1 .6M257.3 153.4h.3v5M257.3 158.4h.3M257.3 153.4v5M257.6 158.4h40.2M297.8 158.4h3.4M301.2 158.4h.1M113.1 160.5h15.2"/>
<path d="M128.3 160.5h10.7M97.8 217.7l-.1 .1a25.5 25.5 0 0 1-5.4 4.2h.1M97.8 217.7l.6 .3M98.4 218l-1.5 1.6-2.1 1.7M98.4 218v6.7M98.6 216.5l-.8 1.2M98.6 216.5l.4 .2M99 216.7l-.6 1.3M99 216.7v7.5M100.8 212.5l-2.2 4M100.8 212.5l.4 .3M101.2 212.8v9.4"/>
<path d="M101.2 212.8l-2.2 3.9M102.2 210h-.2l-1.2 2.5M102.2 210l-1 2.8M102.2 210h.5M102.7 218.5v.1a3.3 3.3 0 0 1-1.5 3.6M102.7 210v8.5M102.7 210h2.7M104.6 216.6l-1.9 1.9M105.4 210h1.6M105.4 215.4l-.8 1.2M105.4 210v5.4M106.1 215.4l.9-1-.2 1"/>
<path d="M106.1 215.4l.1 .5 .6-.5M106.1 215.4h.7M107 212.5l-1.6 2.9M107 210h2.9l.1 .4M107 210v2.5M107.7 210v1.3M107.7 211.3v1.9l.2-.2M107.7 211.3l-.7 1.2M107.8 212.4l.1 .6M108.3 216.3l.1 .2M108.4 216.5h.1M108.4 216.5a46.6 46.6 0 0 1-10.5 9.6h-1.5"/>
<path d="M108.4 216.5l.2 .8M108.5 216.1l-.1 .4M108.5 216.1l.9 2.8M108.6 217.3l.2 .7M108.6 217.3l.1 .6M108.7 217.9l-6.4 22.2M108.7 217.9l.1 .1M108.8 218l.6 .9M109.4 215l-4.8 1.6M109.4 218.9a24.5 24.5 0 0 0 5.5 8.6M109.4 215l-.9 1.1M110 210.4l.1 2.4-.7 2.2"/>
<path d="M110 210.4l-2.1 2.6M157.7 210a25 25 0 0 1-21.1 24.6M158 210h2.3M158 210h-2.6a22.8 22.8 0 0 1-12.7 20.3 22.8 22.8 0 0 1-23.8-2.3M158 210l.2 .1M158.2 210.1h2M158.2 210.1v2.6h2v-2.6M160.3 210h.8a27.6 27.6 0 0 1-27.3 27.5l-7.4 .1v1.5h-4.8v1h-8M160.3 210l-.1 .1M83.1 237.6h.1M83.1 237.6v2.5h8M83.6 234.4l-.5 3.2"/>
<path d="M83.6 234.3v5.8M93.1 226.1h3.3M93.1 222.5a.51 .51 0 0 0-.4-.5 .51 .51 0 0 0-.5 .2l-7.2 10-1.1 .1-.3 2M93.1 226.1h-2v14M93.1 222.5v3.6M94.2 220.9h.1M94.2 220.9h.4l.2 .4M94.8 221.3l-1.7 1.2M98.4 224.7l-2 1.4M99 224.2l-.6 .5M101.2 222.2l-2.2 2M112.9 225.1l1.4-1 .4-.1 2.7 2.8 .1 .6"/>
<path d="M114.9 227.5l1.5 1.4M114.9 227.5l.4 .6M115.3 228.1l.4 .5M115.7 228.6l.5 .4 .2-.1M115.7 228.6l.5 .4M115.9 236.1l-2.3 4M116.8 227.9l.1 .2a7.7 7.7 0 0 1-1 5.9l-2.2 3.6h-1a20.4 20.4 0 0 1 2.6-9.5M116.8 227.9l1-.7 1.1 .8M116.8 227.9l-.4 1M118.1 230.3l.1 .2M118.1 230.3a25.2 25.2 0 0 0 18 4.4M118.2 230.5l-3.2 5.6h.9"/>
<path d="M118.2 230.5a25.3 25.3 0 0 0 16.9 4.5M118.9 228l-.8 2.3M135.1 235v1.1M136.6 234.6l-1.5 .4M136.6 234.6v1.5h-20.7M91.1 240.1h11.2M102.3 240.1h11.3"/>
<circle cx="255.6" cy="65.7" r=".62"/>
<circle cx="291.2" cy="66.9" r=".63"/>
<circle cx="89.8" cy="137.3" r="1.38"/>
<circle cx="102.4" cy="130" r="1.37"/>
<circle cx="114.9" cy="137.3" r="1.38"/>
<circle cx="229.9" cy="135.2" r="1.37"/>
<circle cx="242.5" cy="127.9" r="1.38"/>
<circle cx="246.3" cy="132.4" r="1"/>
<circle cx="246.3" cy="137.4" r=".83"/>
<circle cx="246.3" cy="132.4" r="1.15"/>
<circle cx="255" cy="135.2" r="1.37"/>
<circle cx="299.3" cy="132.4" r=".84"/>
<circle cx="299.3" cy="137.4" r=".84"/>
<circle cx="89.8" cy="151.8" r="1.38"/>
<circle cx="102.4" cy="159" r="1.37"/>
<circle cx="102.4" cy="144.5" r="11.2"/>
<circle cx="106.2" cy="144.5" r=".82"/>
<circle cx="114.9" cy="151.8" r="1.38"/>
<circle cx="229.9" cy="149.7" r="1.37"/>
<circle cx="242.5" cy="156.9" r="1.38"/>
<circle cx="246.3" cy="147.4" r=".82"/>
<circle cx="246.3" cy="142.4" r=".82"/>
<circle cx="246.3" cy="152.4" r="1"/>
<circle cx="246.3" cy="152.4" r="1.16"/>
<circle cx="255" cy="149.7" r="1.37"/>
<circle cx="299.3" cy="142.4" r="1.15"/>
<circle cx="299.3" cy="147.4" r=".83"/>
<circle cx="299.3" cy="152.4" r=".84"/>
<circle cx="299.3" cy="142.4" r="1"/>
</g>
<g fill="none" stroke="#000" stroke-width=".3">
<path d="M103.3 210l-.6 .6M105.4 212.4l-2.7 2.7M107.7 210.1l-.7 .7M159 212.7l-1.7 1.7M160.5 215.7l-5.5 5.4M161.1 210.6l-.9 .9M91.1 226.7l-7.5 7.5M91.1 231.2l-7.5 7.5M91.1 235.7l-4.4 4.4M93.1 224.7l-1.4 1.4M117.7 236.1l-4 4M122.1 236.1l-4 4"/>
<path d="M126.6 236.1l-3 3M131.1 236.1l-1.5 1.5M135.6 236.1l-1.4 1.4M137.2 234.5l-.6 .6M143.9 232.3l-4.5 4.5M158 222.7l-11.6 11.6"/>
</g>
<g font-size="5.8">
<text x="394.8" y="18">6.3</text>
<text x="375.9" y="25.2">其余：</text>
<text x="77.7" y="150.7">A</text>
<text x="163.6" y="150.7">A</text>
<text x="118.7" y="188.6">A-A</text>
</g>
<text font-size="5.6" x="67.7" y="10.6" transform="rotate(-180 67.7 10.6)">YCL.M000232</text>
<text font-size="4.9" x="225.7" y="269">未标注公差/Limit</text>
<g font-size="4.2">
<text x="342.2" y="227.9">上海萝博派对科技有限公司</text>
<text x="328.5" y="232.8">Shanghai RoboPartyTechnology Co., Ltd</text>
<text x="35.3" y="253.8">技术要求</text>
<text x="33.9" y="262.2">1.去除尖角、飞边、毛刺;</text>
<text x="33.9" y="266.5">2.未注棱边0.5×45°倒钝；螺纹孔孔口倒钝；</text>
<text x="33.9" y="270.7">3.未注线性尺寸公差均采用GB/T 1800.1-2020标准公差IT13级执行；</text>
<text x="33.9" y="274.9">4.未注形位尺寸公差按：GB/T1184-1996 K级执行；</text>
<text x="33.9" y="279.2">5.图中▽为CC关键特性，◇为SC重要特性；</text>
<text x="33.9" y="283.4">6.未标注尺寸以3D模型为准;</text>
<text x="33.9" y="287.6">7.喷漆蓝色，颜色参考色卡，喷涂区域参考喷涂信息表；</text>
</g>
<g font-size="4.1">
<text x="49.6" y="4.3">1</text>
<text x="155.1" y="4.6">2</text>
<text x="261.4" y="4.6">3</text>
<text x="366.6" y="4.6">4</text>
<text x="298" y="13.8">104</text>
<text x="299" y="23">97</text>
<text x="128" y="27.5">60.88</text>
<text x="172.4" y="25.6" transform="rotate(-90 172.4 25.6)">◇</text>
<text x="72.5" y="33.9" transform="rotate(-90 72.5 33.9)">◇</text>
<text x="119.3" y="37.6" transform="rotate(2 119.3 37.6)">3 × 1 5 °</text>
<text x="144.2" y="38.2" transform="rotate(2 144.2 38.2)">◇</text>
<text x="172.4" y="37" transform="rotate(-90 172.4 37)">2</text>
<text x="311.6" y="40.7" transform="rotate(-90 311.6 40.7)">0.1</text>
<text x="416.9" y="36.3">A</text>
<text x="72.5" y="44.1" transform="rotate(-90 72.5 44.1)">5</text>
<text x="259" y="45.7" transform="rotate(-62 259 45.7)">4 5 °</text>
<text x="286.1" y="55.6" transform="rotate(-78 286.1 55.6)">4 5 °</text>
<text x="134.9" y="70.8">6×R1</text>
<text x="298.6" y="72.3">2 x M3 - 6H</text>
<text x="312.2" y="76.5">2.5</text>
<text x="325.9" y="76.5">5</text>
<text x="330.1" y="72.3">4.5</text>
<text x="86.3" y="87" transform="rotate(-90 86.3 87)">0.1</text>
<text x="160.7" y="89.9">91</text>
<text x="172.9" y="89.9">◇</text>
<text x="155.2" y="101.9">100</text>
<text x="169.4" y="101.9">◇</text>
<text x="113.1" y="107.8" transform="rotate(-4 113.1 107.8)">3◇</text>
<text x="80.6" y="110" transform="rotate(-4 80.6 110)">6 × 2 0 .1 °</text>
<text x="236.9" y="113.8" transform="rotate(-90 236.9 113.8)">9◇</text>
<text x="244.6" y="113.8" transform="rotate(-90 244.6 113.8)">3◇</text>
<text x="284.5" y="112.7">50°</text>
<text x="303.3" y="112.7">◇</text>
<text x="328.7" y="108.5" transform="rotate(-90 328.7 108.5)">◇</text>
<text x="338.5" y="109.5" transform="rotate(-90 338.5 109.5)">◇</text>
<text x="416.9" y="111.3">B</text>
<text x="114.8" y="116.4">60.67</text>
<text x="55.7" y="124.8">24×R1.2</text>
<text x="138.1" y="124.1">4×R2</text>
<text x="328.7" y="121.9" transform="rotate(-90 328.7 121.9)">14</text>
<text x="338.5" y="120.9" transform="rotate(-90 338.5 120.9)">8</text>
<text x="81.7" y="126.4" transform="rotate(-32 81.7 126.4)">60°均布</text>
<text x="207.4" y="132.2">4×</text>
<text x="217.4" y="132.2">9</text>
<text x="212.6" y="147.5" transform="rotate(-90 212.6 147.5)">1</text>
<text x="45.5" y="155.7">6×</text>
<text x="55.5" y="155.7">5.5 贯穿</text>
<text x="147.3" y="157.7" transform="rotate(-79 147.3 157.7)">1 6 °</text>
<text x="72.1" y="162.6">58</text>
<text x="69.7" y="171.8">49.9</text>
<text x="86" y="171.8">◇</text>
<text x="310.1" y="169.9">3.87</text>
<text x="326.7" y="172.8">7 x M4 - 6H</text>
<text x="358.1" y="172.8">10</text>
<text x="126.5" y="175">R48</text>
<text x="238.8" y="175.6" transform="rotate(-90 238.8 175.6)">4×10</text>
<text x="271.6" y="179.9">106</text>
<text x="338.3" y="177">3.3</text>
<text x="351.9" y="177">11</text>
<text x="82.5" y="183.6">66.1</text>
<text x="98.7" y="183.6">◇</text>
<text x="126.4" y="181.7">77.05</text>
<text x="416.9" y="185.3">C</text>
<text x="196.5" y="194.2">此面激光打标：右 YCL.M00023-蓝</text>
<text x="60.5" y="214.3" transform="rotate(-90 60.5 214.3)">28</text>
<text x="3.3" y="220.9">借(通)用件登记</text>
<text x="129.4" y="217" transform="rotate(56 129.4 217)">6 0 °</text>
<text x="7.1" y="226">描</text>
<text x="13.9" y="226">图</text>
<text x="7" y="238.9">描</text>
<text x="13.8" y="238.9">校</text>
<text x="100.6" y="245.9">45</text>
<text x="215.3" y="240.8">表面处理</text>
<text x="251.9" y="240.8">热处理（含化学）</text>
<text x="297.3" y="240.8">零件名称</text>
<text x="337.9" y="240.8">图纸代号</text>
<text x="375.1" y="240.8">材料材质</text>
<text x="404.4" y="240.8">数量</text>
<text x="220.6" y="249">喷漆</text>
<text x="371" y="247.7">6061-T6 (SS)</text>
<text x="5.6" y="252">旧底图总号</text>
<text x="88.6" y="253" transform="rotate(30 88.6 253)">38.97</text>
<text x="290.5" y="253.7">髋关节右（LS版）</text>
<text x="334.9" y="253.7">YCL.M000232</text>
<text x="375.1" y="254.9">材料标准</text>
<text x="205.7" y="259.3">备注</text>
<text x="369" y="261.4">GB/T 3880-2006</text>
<text x="7" y="265">底图总号</text>
<text x="303.3" y="269">人 员</text>
<text x="340.8" y="269">日 期</text>
<text x="373.2" y="268.7">版本号</text>
<text x="393.7" y="268.7">重量</text>
<text x="404.8" y="268.7">比 例</text>
<text x="416.7" y="264.6">D</text>
<text x="289.3" y="275.5">设 计</text>
<text x="7" y="278">签</text>
<text x="13.8" y="278">字</text>
<text x="305.4" y="276">袁兆鹏</text>
<text x="327.2" y="276">设 计</text>
<text x="343.1" y="276">2026/8/29</text>
<text x="377.5" y="276">01</text>
<text x="391.7" y="276">253.28</text>
<text x="406.3" y="276">1:2</text>
<text x="289.3" y="283">审 核</text>
<text x="327.2" y="282.9">审 核</text>
<text x="372" y="283">图纸大小</text>
<text x="401.4" y="283">A3</text>
<text x="7" y="291">日</text>
<text x="13.8" y="291">期</text>
<text x="289.3" y="290.1">批 准</text>
<text x="327.2" y="290">批 准</text>
<text x="373" y="289.8">共 1 张</text>
<text x="395.4" y="289.8">第 1 张</text>
<text x="49.6" y="295.6">1</text>
<text x="154.9" y="296">2</text>
<text x="264.7" y="296">3</text>
<text x="366.6" y="296">4</text>
</g>
<g font-size="4.1" fill="#808000">
<text x="326.7" y="162.4">3×</text>
<text x="336.7" y="162.4">4H7</text>
<text x="346.5" y="162.4">5.4◇</text>
</g>
<g font-size="2.8">
<text x="231.3" y="273.6">线性 \ Liner Measure</text>
<text x="205.6" y="280.8">±0.05</text>
<text x="207" y="277.2">&gt;0.5</text>
<text x="216" y="280.8">±0.05</text>
<text x="217.9" y="277.2">＞3</text>
<text x="227" y="280.8">±0.1</text>
<text x="228.5" y="277.2">＞6</text>
<text x="236.3" y="280.8">±0.15</text>
<text x="237.5" y="277.2">＞30</text>
<text x="247.4" y="277.2">＞120</text>
<text x="247.4" y="280.8">±0.2</text>
<text x="257.1" y="277.2">＞400</text>
<text x="257.1" y="280.8">±0.3</text>
<text x="266.6" y="277.2">＞1000</text>
<text x="267.3" y="280.8">±0.5</text>
<text x="278" y="277.2">＞2000</text>
<text x="279.9" y="280.8">±1</text>
<text x="207" y="287.8">&gt;0.5</text>
<text x="216.6" y="284.3">倒角 \ Chamfer</text>
<text x="217.9" y="287.8">＞3</text>
<text x="228.5" y="287.8">＞6</text>
<text x="237.5" y="287.8">＞30</text>
<text x="248.4" y="287.8">&lt;10</text>
<text x="257.3" y="284.3">角度 / Angle</text>
<text x="257.8" y="287.8">＞10</text>
<text x="268" y="287.8">＞50</text>
<text x="278.5" y="287.8">＞120</text>
<text x="207.1" y="291.3">±0.2</text>
<text x="217.3" y="291.3">±0.5</text>
<text x="228.5" y="291.3">±1</text>
<text x="238.7" y="291.3">±2</text>
<text x="248.6" y="291.1">±1°</text>
<text x="257.8" y="291.1">±30’</text>
<text x="268.1" y="291.1">±10’</text>
<text x="278.6" y="291.2">±20’</text>
</g>
<g font-size="2.4">
<text x="136.9" y="35.6" transform="rotate(2 136.9 35.6)">0 °</text>
<text x="172.4" y="32.9" transform="rotate(-90 172.4 32.9)">±0.05</text>
<text x="70.1" y="40" transform="rotate(-90 70.1 40)">+0.10</text>
<text x="72.5" y="38.8" transform="rotate(-90 72.5 38.8)">0</text>
<text x="135.6" y="38" transform="rotate(2 135.6 38)">-0.10°</text>
<text x="166.8" y="87.5">+0.10</text>
<text x="168" y="89.9">0</text>
<text x="163.3" y="99.5">+0.10</text>
<text x="164.5" y="101.9">0</text>
<text x="100.8" y="106.2" transform="rotate(-4 100.8 106.2)">+0.10°</text>
<text x="102.1" y="108.5" transform="rotate(-4 102.1 108.5)">0 °</text>
<text x="294.7" y="110.3">+0.10°</text>
<text x="296" y="112.7">0°</text>
<text x="328.7" y="115.8" transform="rotate(-90 328.7 115.8)">±0.05</text>
<text x="338.5" y="116.8" transform="rotate(-90 338.5 116.8)">±0.05</text>
<text x="79.9" y="171.8">-0.10</text>
<text x="81.1" y="169.3">0</text>
<text x="92.6" y="181.2">+0.10</text>
<text x="93.9" y="183.6">0</text>
</g>
</svg>
